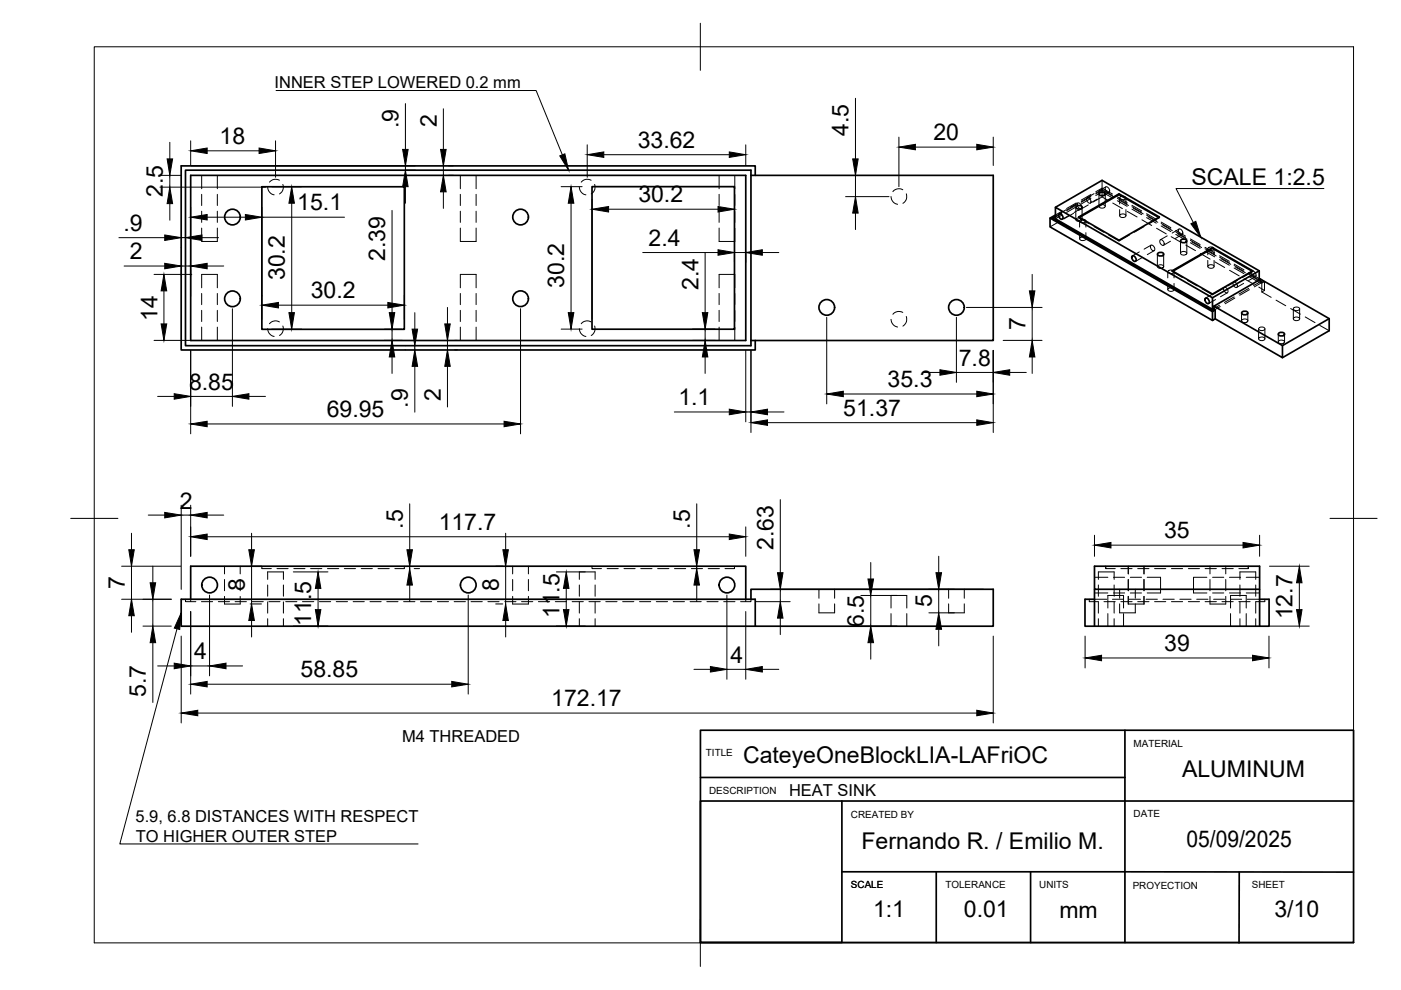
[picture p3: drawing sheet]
<svg xmlns="http://www.w3.org/2000/svg" width="297mm" height="210mm" viewBox="0 0 297 210" stroke-linecap="round" stroke-linejoin="round" font-family="sans-serif">
<!-- layer: Hidden -->
<g fill="none" stroke="#000" stroke-width=".21">
<path d="M42.8 37.2v2.8M46.1 37.2v2.8M56.7 39.7a1.67 1.67 0 0 0 1.4 1.6M59.2 38.2a1.66 1.66 0 0 0-2.1 .4M60 39.1a1.67 1.67 0 0 1-.7 2M97.6 37.2v2.8M100.9 37.2v2.8M122.8 39.7a1.66 1.66 0 0 0 1.4 1.6M125.3 38.2a1.62 1.62 0 0 0-2.1 .4M126.1 39.1a1.65 1.65 0 0 1-.8 2M152.5 37.2v2.8M155.8 37.2v2.8"/>
<path d="M233.7 38.2v2.5M234.4 39.7a.71 .71 0 0 1 .7 .3 .71 .71 0 0 1 0 .8h-.3l-.4-.5zM234.5 39.6l-1.5 .9M42.8 48.4v2.8h3.3v-2.8M42.8 41.2v2.4M42.8 44.8v2.4M46.1 41.2v2.4M46.1 44.8v2.4M97.6 48.4v2.8h3.3v-2.8M97.6 41.2v2.4M97.6 44.8v2.4M100.9 41.2v2.4"/>
<path d="M100.9 44.8v2.4M152.5 48.4v2.8h3.3v-2.8M152.5 41.2v2.4M152.5 44.8v2.4M155.8 41.2v2.4M155.8 44.8v2.4M188.9 41.7a1.66 1.66 0 0 0 1.4 1.6M191.4 40.2a1.64 1.64 0 0 0-2.1 .4M192.2 41.1a1.63 1.63 0 0 1-.8 2M223.1 46.2v.2l2.6 1.5M223.3 46.3l-.2 .1M224.5 47l-1.9 1.1"/>
<path d="M225.1 45.3l-1.3 .8M225.1 45.1l-1.3 .8M225.1 44.8l-1.3 .8M225.1 45.6l-1.3 .8M226 44.5l-1.4 .8M226.7 48.4l2 1.2M226.7 45.6l-1.5 .9M227.6 45.2l-2 1.2M228.1 44v2.6M228.2 46.4a.67 .67 0 0 1 .7-.3 .67 .67 0 0 1 .5 .6 .73 .73 0 0 1-1.3-.2zM228.2 43.5l-2.1 1.2M228.2 43.3l-2.1 1.2"/>
<path d="M228.2 43l-2.1 1.2M228.2 43.9l-2.1 1.1M228.5 43.1a.67 .67 0 0 1 .7 .3 .67 .67 0 0 1-.1 .8h-.3l-.3-.5zM228.5 43l-1.4 .9M228.7 46.2l2.2 1.2M228.7 46v.2M228.9 46.1l-.2 .1M228.9 46.9v1.2M228.9 49.3v1.3M229 50.4l.8-.1a.4 .4 0 0 1 .4 .4 .4 .4 0 0 1-.6 .3h-.3a.34 .34 0 0 1-.4-.2 .34 .34 0 0 1 .1-.4zM229 46.6l.9-.1a.38 .38 0 0 1 .3 .6 .38 .38 0 0 1-.6 .1h-.3a.34 .34 0 0 1-.4-.2 .34 .34 0 0 1 .1-.4zM229.2 44.2l-1.5 .9"/>
<path d="M229.4 44v2.6M229.8 50.2l2 1.2M230.2 46.9v1.2M230.2 49.3v1.3M230.5 41.9a.66 .66 0 0 1 .7 .4 .66 .66 0 0 1-.2 .8l-.5-.5zM230.7 43.4l-2 1.2M231.3 41.7l-2.1 1.2M231.3 41.5l-2.1 1.2M231.3 41.2l-2.1 1.2M231.3 42.1l-2.1 1.2M231.9 48l2.1 1.2M232 41.1l-1.5 .8"/>
<path d="M232.3 41.1l1.4-.8 2.5 1.5M232.3 41l1.4-.8 2.2 1.2M232.3 40.7l1.4-.8 2.2 1.2M232.6 42.2l-1.4 .9M232.9 52l2 1.2M233 41.1v2.6M233.1 43.6a.67 .67 0 0 1 .7-.3 .67 .67 0 0 1 .5 .6 .71 .71 0 0 1-.7 .2 .71 .71 0 0 1-.6-.5zM233.7 40.7v1.1l1.2 .7M233.7 40.7l-1.4 .8M233.7 40.7l2.2 1.3M233.7 41.8l-1.9 1M234.3 41.1v2.6"/>
<path d="M235.1 49.8l2.2 1.3M235.1 40.8l-1.4 .8M235.9 43l2.1 1.2M236 53.8l2 1.2M236.9 42l2.1 1.2M236.9 41.7l2.1 1.2M236.9 42.6l2.1 1.1M237.2 42.4l2.1 1.2M237.4 42v1.3M237.4 44.4v1.3M237.5 45.5l.8-.1a.4 .4 0 0 1 .4 .5 .4 .4 0 0 1-.6 .2h-.3a.34 .34 0 0 1-.4-.2 .34 .34 0 0 1 .1-.4zM237.5 41.8l.9-.2a.38 .38 0 0 1 .3 .6 .38 .38 0 0 1-.6 .1h-.3a.34 .34 0 0 1-.4-.2 .34 .34 0 0 1 .1-.3z"/>
<path d="M238.7 42v1.3M238.7 44.4v1.3M239 44.8l2.1 1.2M239.1 55.6l2 1.2M239.5 49.8l-2.2 1.3v-.2M240 43.8l2.1 1.2M240 43.5l2.1 1.2M240 44.3l2.1 1.2M240.3 44.2l2.1 1.2M241.6 53.4l-1.5 .9M242.1 46.6l2.1 1.2M242.2 57.4l2 1.1"/>
<path d="M242.2 54.6l-1.5 .8M242.6 48l-2.1 1.2M243.1 45.6l2.1 1.2M243.1 45.3l2.1 1.2M243.1 46.1l2.1 1.2M243.4 45.9l2.1 1.2M244 52a.67 .67 0 0 1 .7 .4 .67 .67 0 0 1-.1 .8l-.6-.5-.1-.3zM244.1 52l-1.5 .8M244.7 53.1l-1.5 .9M245.2 48.4l2.1 1.2M245.3 59.1l2 1.2M245.4 53.9v2.6"/>
<path d="M245.5 56.3a.67 .67 0 0 1 .7-.2 .67 .67 0 0 1 .5 .6 .71 .71 0 0 1-.7 .2 .71 .71 0 0 1-.6-.5zM245.8 46v.2l-.1-.1M245.8 46.2l-2.2 1.2M246 50.9a.71 .71 0 0 1 .7 .3 .71 .71 0 0 1-.1 .8h-.2l-.4-.4zM246.2 47.4l2 1.2M246.2 47.1l2 1.2M246.2 47.9l2 1.2M246.5 47.7l2.1 1.2M246.7 53.9v2.6M247.5 50l-1.5 .8M247.6 57.6v1.3M247.6 57.5a.71 .71 0 0 1 .8-.3 .71 .71 0 0 1 .5 .6 .75 .75 0 0 1-1.3-.3z"/>
<path d="M248.2 51.2l-1.5 .8M248.3 50.2l2.1 1.2M248.5 57.4v.2l2.2 1.3M248.7 57.5l-.2 .1M248.9 57.6v1.3M249.3 49.2l2.1 1.2M249.3 48.9l2.1 1.2M249.3 49.7l2.1 1.2M249.6 49.5l2.1 1.2M249.9 48.7a.67 .67 0 0 1 .8 .2 .67 .67 0 0 1-.1 .8l-.6-.3zM250 48.6l-1.5 .8M250.3 51.1v2.6"/>
<path d="M250.4 53.5l.3-.2 .5 .1a.38 .38 0 0 1 .4 .4 .38 .38 0 0 1-.5 .3l-.5-.1a.33 .33 0 0 1-.2-.5zM250.7 49.7l-1.5 .9M251.4 52l2.1 1.1M251.6 51.1v2.6M251.8 59.5l2 1.1M252.4 51l2 1.1M252.4 50.7l2 1.2M252.4 51.5l2 1.2M252.7 51.3l2.1 1.2M254.5 53.7l2.1 1.2M255.5 52.7l2 1.2M255.5 52.4l2 1.2"/>
<path d="M255.5 53.3l2 1.2M255.8 53.1l2.1 1.2M256.1 52.7v1.3M256.1 55.2v1.3M256.1 56.4a.71 .71 0 0 1 .7-.3 .71 .71 0 0 1 .6 .5 .75 .75 0 0 1-1.3-.2zM256.1 52.6a.71 .71 0 0 1 .7-.3 .71 .71 0 0 1 .6 .6 .75 .75 0 0 1-1.3-.2zM257.4 52.7v1.3M257.4 55.2v1.3M257.6 55.5l2.1 1.2M258.6 54.5l2 1.2M258.6 54.2l2 1.2M258.6 55l2 1.2"/>
<path d="M258.9 54.9l2 1.1M260.7 57.3l2 1.2M261.5 59.9a.67 .67 0 0 1 .7 .3 .67 .67 0 0 1-.1 .8l-.5-.4zM261.7 56.3l2 1.2M261.7 56l2 1.2M261.7 56.8l2 1.2M262 56.7l2.1 1.1M262.4 59.5l-2.1 1.1M263 58.9l-1.5 .9M263.8 59.1l2.1 1.2M264.8 58.1l2.2 1.2M264.8 57.8l2.2 1.3"/>
<path d="M264.8 58.6l2.2 1.3M265.1 58.4l2.5 1.5M265.4 57.6a.68 .68 0 0 1 .8 .3 .68 .68 0 0 1-.1 .8l-.5-.3-.2-.3zM265.5 57.5l.1 .1M265.5 57.5l-1.5 .8M265.6 57.4v.2M265.6 57.6l-2.2 1.3M266.2 58.7l-1.5 .8M267 59.9l-1.2 .7M267 59.4v.5M267 59.4l.6 .3M267.6 59.7l-.3 .2 .2 .1 .6-.3-.8-.5v.7"/>
<path d="M267.6 59.7v.2M267.6 59.9l-1.7 .9M268.1 59.7v1.9l-.6 .3M42.8 61v-2.8h3.3v2.8M42.8 62.2v2.4M42.8 65.8v2.4M42.8 69.4v2.8M46.1 62.2v2.4M46.1 65.8v2.4M46.1 69.4v2.8M56.7 69.7a1.67 1.67 0 0 0 1.4 1.6M59.2 68.3a1.69 1.69 0 0 0-2.1 .3"/>
<path d="M60 69.1a1.67 1.67 0 0 1-.7 2M97.6 61v-2.8h3.3v2.8M97.6 62.2v2.4M97.6 65.8v2.4M97.6 69.4v2.8M100.9 62.2v2.4M100.9 65.8v2.4M100.9 69.4v2.8M122.8 69.7a1.66 1.66 0 0 0 1.4 1.6M125.3 68.3a1.65 1.65 0 0 0-2.1 .3M126.1 69.1a1.65 1.65 0 0 1-.8 2M152.5 61v-2.8h3.3v2.8"/>
<path d="M152.5 62.2v2.4M152.5 65.8v2.4M152.5 69.4v2.8M155.8 62.2v2.4M155.8 65.8v2.4M155.8 69.4v2.8M188.9 67.7a1.66 1.66 0 0 0 1.4 1.6M191.4 66.2a1.64 1.64 0 0 0-2.1 .4M192.2 67.1a1.67 1.67 0 0 1-.8 2M247.6 60.1v1.3M247.6 61.2a.71 .71 0 0 1 .8-.2 .71 .71 0 0 1 .5 .5 .75 .75 0 0 1-1.3-.2zM248.4 60.9l2 1.2"/>
<path d="M248.9 60.1v1.3M251.5 62.7l2 1.2M254.6 64.5l2.5 1.4M254.8 61.2l2.3 1.3M257.1 65.8v.1M257.1 62.4l-1.5 .8M257.7 63.5l-1.4 .9M258.6 64.7l-1.2 .7M258.7 65l-1.6 .9M259.3 61.2l-2.2 1.3v-.2M259.5 61a.69 .69 0 0 1 .7 .3 .69 .69 0 0 1-.1 .8l-.6-.4zM259.6 60.9l-1.5 .9"/>
<path d="M260.2 62.1l-1.4 .8M261.7 62.9l-2.1 1.2M261.8 63.2l-2 1.2M263.2 66.4v1.6M263.3 67.8a.67 .67 0 0 1 .7-.2 .67 .67 0 0 1 .5 .6 .71 .71 0 0 1-.7 .2 .71 .71 0 0 1-.5-.5zM263.7 60.1l-1.5 .8M264.6 66.4v1.6M264.8 61.1l-2.1 1.2M264.9 61.4l-2.1 1.2M266.8 69.7v2.1M266.9 60.9l1.2 .7M266.9 71.7a.71 .71 0 0 1 .7-.3 .71 .71 0 0 1 .6 .6 .75 .75 0 0 1-1.3-.3z"/>
<path d="M266.9 69.6a.71 .71 0 0 1 .7-.3 .71 .71 0 0 1 .6 .5 .75 .75 0 0 1-1.3-.2zM267.5 60v1.9l2 1.1M268.2 69.7v2.1M270.6 63.6l2 1.2M271 70.9v1.6M271 72.4a.75 .75 0 0 1 1.3 .2 .73 .73 0 0 1-.7 .3 .73 .73 0 0 1-.6-.5zM272.4 70.9v1.6M273.6 65.4l2.1 1.2M274.2 65.5v2.1M274.3 67.4l.8-.2a.4 .4 0 0 1 .4 .5 .4 .4 0 0 1-.5 .3l-.4-.1a.33 .33 0 0 1-.3-.1 .33 .33 0 0 1 0-.4zM274.3 65.2l.6-.1a.43 .43 0 0 1 .6 .3 .43 .43 0 0 1-.5 .5l-.4-.1a.34 .34 0 0 1-.3-.2 .34 .34 0 0 1 0-.4zM275.5 65.5v2.1"/>
<path d="M276.7 67.2l2.1 1.2M279.8 69l2 1.1M39.3 127.1v.5h2.2M40.4 127.1v.5M42.7 127.6h2.4M46.3 127.6h2.4M47.6 126.4v1.7h3.3v-1.7M47.6 120.1v1.6M47.6 122.9v2.4M49.8 127.6h2.4M50.9 120.1v1.6M50.9 122.9v2.4"/>
<path d="M53.4 127.6h2.4M55.5 120.1v.5h2M56.7 122.8v-1.5h3.4v1.5M56.7 124v2.4M56.7 127.6v2.4M56.7 131.2v1.6M57 127.6h2.4M58.7 120.6h2.4M60.1 124v2.4M60.1 127.6v2.4M60.1 131.2v1.6M60.6 127.6h2.3"/>
<path d="M62.3 120.6h2.4M64.1 127.6h2.4M65.8 120.6h2.4M67.7 127.6h2.4M69.4 120.6h2.4M71.3 127.6h2.4M73 120.6h2.4M74.9 127.6h2.3M76.6 120.6h2.4M78.4 127.6h2.4M80.1 120.6h2.4M82 127.6h2.4"/>
<path d="M85.6 127.6h2.4M85.7 120.1v.5h-2M89.2 127.6h2.3M92.7 127.6h2.4M96.3 127.6h2.4M99.9 127.6h2.4M103.4 127.6h2.4M107 127.6h2.4M108.7 126.4v1.7h3.3v-1.7M108.7 120.1v1.6M108.7 122.9v2.4M110.6 127.6h2.4"/>
<path d="M112 120.1v1.6M112 122.9v2.4M114.2 127.6h2.3M117.7 127.6h2.4M121.3 127.6h2.4M122.8 122.8v-1.5h3.4v1.5M122.8 124v2.4M122.8 127.6v2.4M122.8 131.2v1.6M124.9 127.6h2.4M125.5 120.1v.5h2M126.2 124v2.4"/>
<path d="M126.2 127.6v2.4M126.2 131.2v1.6M128.4 127.6h2.4M128.7 120.6h2.4M132 127.6h2.4M132.3 120.6h2.4M135.6 127.6h2.4M135.8 120.6h2.4M139.1 127.6h2.4M139.4 120.6h2.4M142.7 127.6h2.4M143 120.6h2.4"/>
<path d="M146.3 127.6h2.4M146.6 120.6h2.3M149.9 127.6h2.4M150.1 120.6h2.4M153.4 127.6h2.4M155.7 120.1v.5h-2M158.1 127.1v.5M159.2 127.1v.5h-2.2M173.6 128v1.9h3.4v-1.9M173.6 124.9v1.9M177 124.9v1.9M188.9 128.9v-2.6h3.4v2.6"/>
<path d="M188.9 130.1v2.7M192.3 130.1v2.7M201.1 128v1.9h3.3v-1.9M201.1 124.9v1.9M204.4 124.9v1.9M230.9 127.1v.5h2v2.4M232.1 127.1h2.6M232.1 125.7h2.8M232.1 122.4h2.8M232.9 122.8v-1.5h3.3v1.5M232.9 124v2.4M232.9 131.2v1.6"/>
<path d="M234.1 127.6h2.4M234.4 120.6v-.5v.5h2.1M234.9 128.9v-2.6h3.3v2.6M234.9 130.1v2.7M235.9 127.1h2.3M236.1 125.7h2.3M236.1 122.4h2.3M236.2 124v2.4M236.2 127.6v2.4M236.2 131.2v1.6M237.4 128v1.9h3.3v-1.9M237.4 124.9v1.9"/>
<path d="M237.6 127.6h2.4M237.6 120.6h2.4M238.2 130.1v2.7M239.2 126.4v1.7h3.4l-.1-1.7M239.2 120.1v1.6M239.2 122.9v2.4M239.4 127.1h2.4M239.6 125.7h2.4M239.6 122.4h2.4M240.7 124.9v1.9M241.2 127.6h2.4M241.2 120.6h2.4"/>
<path d="M242.5 120.1v1.6M242.5 122.9v2.4M243 127.1h2.4M243.2 122.4h2.9v3.3h-2.9M244.8 127.6h2.4M244.8 120.6h2.4M246.6 127.1h2.4M248.4 127.6h2.3M248.4 120.6h2.3M250.1 127.1h2.4M251.9 127.6h2.4M251.9 120.6h2.4"/>
<path d="M253.7 127.1h2.4M255.5 127.6h2.4M255.5 120.6h2.4M255.9 122.4h-2.9v3.3h2.9M256.5 126.4v1.7h3.4v-1.7M256.5 120.1v1.6M256.5 122.9v2.4M257.1 125.7h2.4M257.1 122.4h2.4M257.3 127.1h2.4M259.1 127.6h2.4M259.1 120.6h2.4"/>
<path d="M259.9 120.1v1.6M259.9 122.9v2.4M260.7 125.7h2.3M260.7 122.4h2.3M260.9 127.1h2.3M260.9 128.9v-2.6h3.3v2.6M260.9 130.1v2.7M262.7 127.6h2.3M262.9 122.8v-1.5h3.3v1.5M262.9 124v2.4M262.9 127.6v2.4M262.9 131.2v1.6"/>
<path d="M264.2 130.1v2.7M264.2 125.7h2.9M264.2 122.4h2.9M264.5 127.1h2.6M264.6 120.1l.1 .5h-2M266.2 124v2.4M266.2 131.2v1.6M268.2 127.1v.5h-2v2.4"/>
</g>
<!-- layer: Visible -->
<g fill="none" stroke="#000" stroke-width=".36">
<path d="M39.3 36.1h119.9v37.2h-119.9zM40.4 37.2h117.7v35h-117.7zM55.5 39.6h30.2v30.2h-30.2zM125.5 39.6h30.2v30.2h-30.2zM159.2 37.2h51.4v35h-51.4M160.1 37.2v-2h-121.7v39h121.7v-2M222.6 46.2v1.9l34.5 19.8M223.8 45.6l-1.2 .6 34.5 19.9 .5-.4-.2-.1-.3 .2-34-19.6 .7-.3M223.8 44l33.3 19.1v2.5l-33.3-19.2zM223.8 46.1l-.5 .2M223.8 44l9.9-5.8 33.3 19.2M224.5 45.4a.67 .67 0 0 1 .7 .3 .67 .67 0 0 1-.1 .8l-.5-.4z"/>
<path d="M228.3 43.7l.5-.1a.52 .52 0 0 1 .6 .4l-.6 .3a.52 .52 0 0 1-.7-.5zM233.2 40.8l.5-.1a.52 .52 0 0 1 .6 .5l-.6 .3a.52 .52 0 0 1-.7-.5zM237.3 41.1l-8.6 4.9 8.6 4.9 8.5-4.9-8.5-4.9v.2l-8.4 4.8M237.3 41.3l8.4 4.8M240 54.3a.67 .67 0 0 1 .8 .3 .67 .67 0 0 1-.1 .8l-.6-.4zM245.6 53.6l.5-.1a.52 .52 0 0 1 .6 .5l-.6 .3a.52 .52 0 0 1-.7-.5zM250.5 50.8l.5-.1a.52 .52 0 0 1 .6 .5l-.6 .3a.52 .52 0 0 1-.7-.5zM257.1 52.5l-8.6 4.9 8.6 4.9 8.5-4.9-8.5-4.9v.2l-8.4 4.8M257.1 52.7l8.4 4.8M267 59.3v.1M267 59.1l.3 .1M267 57.4v2"/>
<path d="M267 57.4l-9.9 5.7M267.3 59.2l14.5 8.4v2.5l-9.9 5.7M267.3 59.2l-9.9 5.7M255.5 63.3a.67 .67 0 0 1 .8 .3 .67 .67 0 0 1-.1 .8l-.6-.4zM257.1 66.1v1.8l.5-.3M257.4 64.9l14.5 8.4 9.9-5.7M257.4 65.4l-.3 .2M257.4 64.9v.7M257.6 65.7v1.9l14.3 8.2v-2.5M263.4 66.1l.5-.1a.52 .52 0 0 1 .7 .5l-.7 .3a.52 .52 0 0 1-.6-.5zM271.2 70.6l.5-.1a.52 .52 0 0 1 .6 .4l-.6 .3a.52 .52 0 0 1-.7-.5zM40.4 127.1v-7h117.7v7"/>
<path d="M159.2 127.1v-2.2h51.4v7.9h-50.5v-5.7h-121.7v5.7h121.7M232.1 127.1h-2.1v5.7h2.1M232.1 124.9v7.9M232.1 132.8h35M267.1 124.9h-35v-4.8h35v12.7M267.1 127.1h2v5.7h-2"/>
<circle cx="49.3" cy="46" r="1.66"/>
<circle cx="110.4" cy="46" r="1.66"/>
<circle cx="49.3" cy="63.4" r="1.66"/>
<circle cx="110.4" cy="63.3" r="1.66"/>
<circle cx="175.3" cy="65.2" r="1.66"/>
<circle cx="202.8" cy="65.2" r="1.66"/>
<circle cx="44.4" cy="124" r="1.66"/>
<circle cx="99.3" cy="124" r="1.66"/>
<circle cx="154.1" cy="124" r="1.66"/>
</g>
<!-- layer: BORDER -->
<path d="M20 9.9h267v190h-267zM148.5 4.9v10M15 109.9h10M282 109.9h10M148.5 194.9v10" fill="none" stroke="#000" stroke-width=".21"/>
<!-- layer: TITLEBLOCK -->
<path d="M148.5 154.8h138.5v45h-138.5zM238.5 154.8v45M148.5 169.8h30v30h-30zM148.5 164.8h90M178.5 169.8h108.5M178.5 184.8l108.5 .1M198.5 184.8v15M218.5 184.8v15M262.7 184.9v15" fill="none" stroke="#000" stroke-width=".36"/>
<!-- layer: FD_Dimensions -->
<g fill="none" stroke="#000" stroke-width=".21">
<path d="M33.9 37.2h4.4M33.9 39.7h22.4M36 30.2v3.5M36 37.2v2.5M40.4 29.9v5.2M40.5 35.2h47.6M43.9 32h11M57.6 39.6h6.3M58.4 29.9v7.7M86 35.2v.9h2.1M86 22v9.7M86 39.6v3.5"/>
<path d="M94 23.1v8.6M94 35.2v2M95.1 35.2h1M95.1 37.2h1M119 39.6h4.4M124.5 30.7v6.9M128 32.8h26.6M158.1 30.7v4.4M181.4 20.8v12.9M181.4 37.2v4.5M190.6 29.1v10.5M194.1 31.2h13"/>
<path d="M210.6 29.1v6M25.2 50.4h9.7M26.3 56.4h8.6M32.7 58.2h8M36 43.2v3.5M38.4 52.4v.1M38.4 57.2v1.3M38.4 50.4h.9M38.4 56.4h2M39.3 52.3v.2M40.4 44v18.8M42.8 50.4h3.5"/>
<path d="M43.9 56.4h3.5M43.9 46.1h8.1M55.5 44v23.7M55.5 46.1h17.5M61.8 43.1v23.2M83.1 44.6v21.7M94 40.7v3.5M121.1 43.1v23.2M125.5 42.3v25.4M129 44.4h23.2M136.3 53.5h15.9M149.5 53.6v12.7"/>
<path d="M155.7 42.3v25.4M155.7 53.5h2.4M158.1 53.2v2.4M161.6 53.5h3.5M179.3 41.7h9.2M181.4 45.2v3.5M218.8 58.2v3.5M32.7 72.2h8M34.8 61.7v7M40.4 74.3v17.7M49.3 65.5v20.7M57.6 69.8h6.3"/>
<path d="M59 64.7h23.2M81.5 72.2h3.7M81.5 69.8h3.7M83.1 69.8v2.4M83.1 75.7v3.5M85.7 62.6v5.1M85.9 74.2h.1M85.9 73.3h.1M87.9 66.3v3.5M87.9 73.3v.9M87.9 77.7v9.7M94.9 65.2v3.5"/>
<path d="M94.9 72.2v2M94.9 77.7v8.6M96.4 72.2h.6M96.4 74.2h.6M110.4 65.4v26.6M119 69.8h4.4M146.8 72.2h4.8M146.8 69.8h4.8M149.5 69.8v2.4M149.5 75.7v3.5M158.1 74.3v15.1M159.2 74.3v17.4"/>
<path d="M175.3 67.3v18.3M195.8 79h3.5M202.8 67.3v13.8M202.8 79h7.8M204.9 65.2h16M210.6 74.3v17.4M212.7 72.2h8.2M214.1 79h3.5M218.8 65.2v7M218.8 75.7v3.5M33.4 84h3.5M40.4 84h8.9"/>
<path d="M43.9 89.9h63M52.8 84h3.5M143 87.3h11.6M158.1 87.3h1.1M162.7 89.6h44.4M162.7 87.3h3.5M178.8 83.5h28.3M27.9 113.1v3.5M31.4 109.2h3.5M38.4 107.1v17.9M38.4 109.2h2M40.4 107.1v10.9"/>
<path d="M43.9 109.2h3.5M43.9 113.8h110.7M53.3 113.1v3.5M86.9 106.8v9.8M107.2 113.1v3.5M147.7 106.8v9.8M158.1 111.7v6.3M165.4 105.9v15.5M184.6 119.3v3.5M199 117.9v3.5M232.1 113.5v4.5M235.5 115.6h28"/>
<path d="M267.1 113.5v4.5M25.8 127.1h10.5M25.8 120.1h12.5M27.9 120.1v7M27.9 130.5v3.6M30.3 132.8h6M32.4 120.1v3.5M32.4 127.1v5.7M32.4 136.3v12.6M38.4 134.9v18.4M40.4 129.7v17.5M44.4 126.2v17.1"/>
<path d="M53 120.1h2.4M53 128.1h2.4M53.3 120.1v8M53.3 131.6v3.5M62.2 132.8h7.3M62.2 121.3h7.3M67.4 124.7v4.6M86.9 120.1v.5M86.9 124.1v3.5M87.8 120.6h1.2M99.3 126.2v21M105.1 120.1h1.5"/>
<path d="M105.1 128.1h1.5M107.2 120.1v8M107.2 131.6v3.5M118 132.8h6.1M118 121.3h6.1M120.1 124.7v4.6M147.7 120.1v.5M147.7 124.1v3.5M154.1 126.2v17.8M158.1 129.7v14.3M160.2 127.6h7.3M163.3 124.9h45.2"/>
<path d="M165.4 124.9v2.7M165.4 131.1v3.4M182.5 132.8h7.7M182.5 126.3h7.7M184.6 126.3v6.5M184.6 136.3v3.5M196.9 129.9h5.5M199 124.9v5M199 133.4v3.5M210.6 134.9v18.4M230.1 134.9v6.7M233.6 139.5h32"/>
<path d="M269 134.9v6.7M269.2 132.8h8.4M269.2 120.1h8.4M275.5 123.6v5.7M33.4 141.2h3.5M40.4 141.2h4M41.9 151.2h165.2M43.9 145.1h51.9M47.9 141.2h3.5M147.1 141.9h3.5M154.1 141.9h4M161.6 141.9h3.5"/>
</g>
<g fill="#000" stroke="#000" stroke-width=".21">
<path d="M35.4 33.7h1.2l-.6 3.5zM40.4 32l3.5-.6v1.1zM54.9 31.4l3.5 .6-3.5 .5zM86 36.1l.5 3.5h-1.1zM85.4 31.7h1.1l-.5 3.5zM93.4 31.7h1.2l-.6 3.5zM124.5 32.8l3.5-.6v1.2zM154.6 32.2l3.5 .6-3.5 .6zM180.8 33.7h1.1l-.5 3.5zM190.6 31.2l3.5-.6v1.2zM207.1 30.6l3.5 .6-3.5 .6zM34.9 49.8l3.5 .6-3.5 .6z"/>
<path d="M34.9 55.8l3.5 .6-3.5 .6zM36 39.7l.6 3.5h-1.2zM39.3 50.4l3.5-.6v1.2zM40.4 56.4l3.5-.6v1.2zM40.4 46.1l3.5-.6v1.1zM52 45.5l3.5 .6-3.5 .5zM61.8 39.6l.6 3.5h-1.1zM94 37.2l.6 3.5h-1.2zM121.1 39.6l.6 3.5h-1.2zM125.5 44.4l3.5-.6v1.2zM152.2 43.8l3.5 .6-3.5 .6zM152.2 53l3.5 .5-3.5 .6z"/>
<path d="M158.1 53.5l3.5-.5v1.1zM181.4 41.7l.5 3.5h-1.1zM34.8 58.2l.5 3.5h-1.1zM34.2 68.7h1.1l-.5 3.5zM55.5 64.7l3.5-.6v1.2zM61.3 66.3h1.1l-.6 3.5zM82.2 64.1l3.5 .6-3.5 .6zM83.1 72.2l.6 3.5h-1.2zM82.5 66.3h1.2l-.6 3.5zM87.4 69.8h1.1l-.6 3.5zM87.9 74.2l.6 3.5h-1.1zM94.3 68.7h1.2l-.6 3.5z"/>
<path d="M94.9 74.2l.6 3.5h-1.2zM120.5 66.3h1.2l-.6 3.5zM149.5 72.2l.6 3.5h-1.2zM148.9 66.3h1.2l-.6 3.5zM199.3 78.4l3.5 .6-3.5 .6zM210.6 79l3.5-.6v1.2zM218.2 61.7h1.2l-.6 3.5zM218.8 72.2l.6 3.5h-1.2zM36.9 83.5l3.5 .5-3.5 .6zM40.4 89.9l3.5-.6v1.2zM49.3 84l3.5-.5v1.1zM106.9 89.3l3.5 .6-3.5 .6z"/>
<path d="M154.6 86.8l3.5 .5-3.5 .6zM159.2 89.6l3.5-.6v1.2zM159.2 87.3l3.5-.5v1.1zM175.3 83.5l3.5-.6v1.2zM207.1 82.9l3.5 .6-3.5 .6zM207.1 89l3.5 .6-3.5 .6zM27.3 116.6h1.2l-.6 3.5zM34.9 108.6l3.5 .6-3.5 .6zM40.4 109.2l3.5-.6v1.2zM40.4 113.8l3.5-.6v1.2zM52.7 116.6h1.2l-.6 3.5zM86.3 116.6h1.1l-.5 3.5z"/>
<path d="M106.6 116.6h1.2l-.6 3.5zM147.1 116.6h1.2l-.6 3.5zM154.6 113.2l3.5 .6-3.5 .6zM232.1 115.6l3.4-.6v1.2zM263.5 115l3.6 .6-3.6 .6zM27.9 127.1l.6 3.4h-1.2zM31.8 123.6h1.2l-.6 3.5zM32.4 132.8l.6 3.5h-1.2zM53.3 128.1l.6 3.5h-1.2zM66.9 129.3h1.1l-.6 3.5zM67.4 121.3l.6 3.4h-1.1zM86.9 120.6l.5 3.5h-1.1z"/>
<path d="M107.2 128.1l.6 3.5h-1.2zM119.5 129.3h1.1l-.5 3.5zM120.1 121.3l.5 3.4h-1.1zM147.7 120.6l.6 3.5h-1.2zM165.4 127.6l.6 3.5h-1.2zM164.8 121.4h1.2l-.6 3.5zM184.6 132.8l.6 3.5h-1.2zM184 122.8h1.2l-.6 3.5zM198.4 121.4h1.2l-.6 3.5zM199 129.9l.6 3.5h-1.2zM230.1 139.5l3.5-.6v1.2zM265.6 138.9l3.4 .6-3.4 .6z"/>
<path d="M275.5 120.1l.6 3.5h-1.2zM274.9 129.3h1.2l-.6 3.5zM36.9 140.6l3.5 .6-3.5 .6zM38.4 151.2l3.5-.6v1.2zM40.4 145.1l3.5-.6v1.1zM44.4 141.2l3.5-.6v1.2zM95.8 144.5l3.5 .6-3.5 .5zM150.6 141.3l3.5 .6-3.5 .6zM158.1 141.9l3.5-.6v1.2zM207.1 150.6l3.5 .6-3.5 .6z"/>
</g>
<!-- layer: Leaders -->
<path d="M118.7 33.1l1.1-.5 .7 3.5zM38.4 129.9l-.3 3.6-1.1-.3z" fill="#000" stroke="#000" stroke-width=".21"/>
<path d="M58.5 19.2h55.2l5.5 13.6M37.5 133.3l-12.1 45.6h63.2" fill="none" stroke="#000" stroke-width=".21"/>
<!-- layer: Hole Notes -->
<path d="M252.5 47.4l1-.5 1.1 3.4z" fill="#000" stroke="#000" stroke-width=".21"/>
<path d="M280.7 40h-31.4l3.7 7.2" fill="none" stroke="#000" stroke-width=".21"/>
<g font-size="4.9">
<text x="84.5" y="27.2" transform="rotate(-90 84.5 27.2)">.9</text>
<text x="92.6" y="26.9" transform="rotate(-90 92.6 26.9)">2</text>
<text x="179.9" y="28.8" transform="rotate(-90 179.9 28.8)">4.5</text>
<text x="197.9" y="29.7">20</text>
<text x="46.5" y="30.5">18</text>
<text x="135.2" y="31.3">33.62</text>
<text x="34.5" y="41.8" transform="rotate(-90 34.5 41.8)">2.5</text>
<text x="252.6" y="39.3">SCALE 1:2.5</text>
<text x="63" y="44.6">15.1</text>
<text x="135.3" y="42.9">30.2</text>
<text x="26.2" y="48.9">.9</text>
<text x="137.5" y="52.1">2.4</text>
<text x="27.6" y="55">2</text>
<text x="60.4" y="59.4" transform="rotate(-90 60.4 59.4)">30.2</text>
<text x="81.7" y="55.3" transform="rotate(-90 81.7 55.3)">2.39</text>
<text x="65.9" y="63.2">30.2</text>
<text x="119.6" y="61.1" transform="rotate(-90 119.6 61.1)">30.2</text>
<text x="148.1" y="61.5" transform="rotate(-90 148.1 61.5)">2.4</text>
<text x="33.4" y="68" transform="rotate(-90 33.4 68)">14</text>
<text x="217.4" y="70.1" transform="rotate(-90 217.4 70.1)">7</text>
<text x="203.3" y="77.5">7.8</text>
<text x="40.1" y="82.6">8.85</text>
<text x="188.2" y="82.1">35.3</text>
<text x="69.3" y="88.4">69.95</text>
<text x="86.5" y="86.4" transform="rotate(-90 86.5 86.4)">.9</text>
<text x="93.5" y="85" transform="rotate(-90 93.5 85)">2</text>
<text x="143.8" y="86">1.1</text>
<text x="178.8" y="88.2">51.37</text>
<text x="38.1" y="107.8">2</text>
<text x="85.4" y="112.1" transform="rotate(-90 85.4 112.1)">.5</text>
<text x="93" y="112.4">117.7</text>
<text x="146.3" y="112.1" transform="rotate(-90 146.3 112.1)">.5</text>
<text x="164" y="116.6" transform="rotate(-90 164 116.6)">2.63</text>
<text x="246.8" y="114.1">35</text>
<text x="26.5" y="124.9" transform="rotate(-90 26.5 124.9)">7</text>
<text x="51.9" y="125.4" transform="rotate(-90 51.9 125.4)">8</text>
<text x="105.7" y="125.4" transform="rotate(-90 105.7 125.4)">8</text>
<text x="118.6" y="131.1" transform="rotate(-90 118.6 131.1)">11.5</text>
<text x="197.6" y="128.8" transform="rotate(-90 197.6 128.8)">5</text>
<text x="274.1" y="131.3" transform="rotate(-90 274.1 131.3)">12.7</text>
<text x="66" y="132.7" transform="rotate(-90 66 132.7)">11.5</text>
<text x="183.2" y="132.9" transform="rotate(-90 183.2 132.9)">6.5</text>
<text x="41.1" y="139.8">4</text>
<text x="63.7" y="143.6">58.85</text>
<text x="154.9" y="140.5">4</text>
<text x="246.8" y="138">39</text>
<text x="30.9" y="147.7" transform="rotate(-90 30.9 147.7)">5.7</text>
<text x="116.9" y="149.8">172.17</text>
<text x="157.5" y="161.7">CateyeOneBlockLIA-LAFriOC</text>
<text x="250.6" y="164.8">ALUMINUM</text>
<text x="251.6" y="179.7">05/09/2025</text>
<text x="182.7" y="180.1">Fernando R. / Emilio M.</text>
<text x="185.1" y="194.4">1:1</text>
<text x="204.4" y="194.5">0.01</text>
<text x="224.6" y="194.6">mm</text>
<text x="270.2" y="194.5">3/10</text>
</g>
<g font-size="3.5">
<text x="58.2" y="18.7">INNER STEP LOWERED 0.2 mm</text>
<text x="85.3" y="157.4">M4 THREADED</text>
<text x="167.3" y="168.8">HEAT SINK</text>
<text x="28.7" y="174.2">5.9, 6.8 DISTANCES WITH RESPECT</text>
<text x="28.8" y="178.4">TO HIGHER OUTER STEP</text>
</g>
<g font-size="2.1">
<text x="149.7" y="160.2">TITLE</text>
<text x="240.3" y="158.3">MATERIAL</text>
<text x="150.3" y="168.4">DESCRIPTION</text>
<text x="180.4" y="173.4">CREATED BY</text>
<text x="240.3" y="173.3">DATE</text>
<text x="180.4" y="188.4">SCALE</text>
<text x="200.4" y="188.4">TOLERANCE</text>
<text x="220.3" y="188.4">UNITS</text>
<text x="240.2" y="188.5">PROYECTION</text>
<text x="265.4" y="188.4">SHEET</text>
</g>
</svg>
